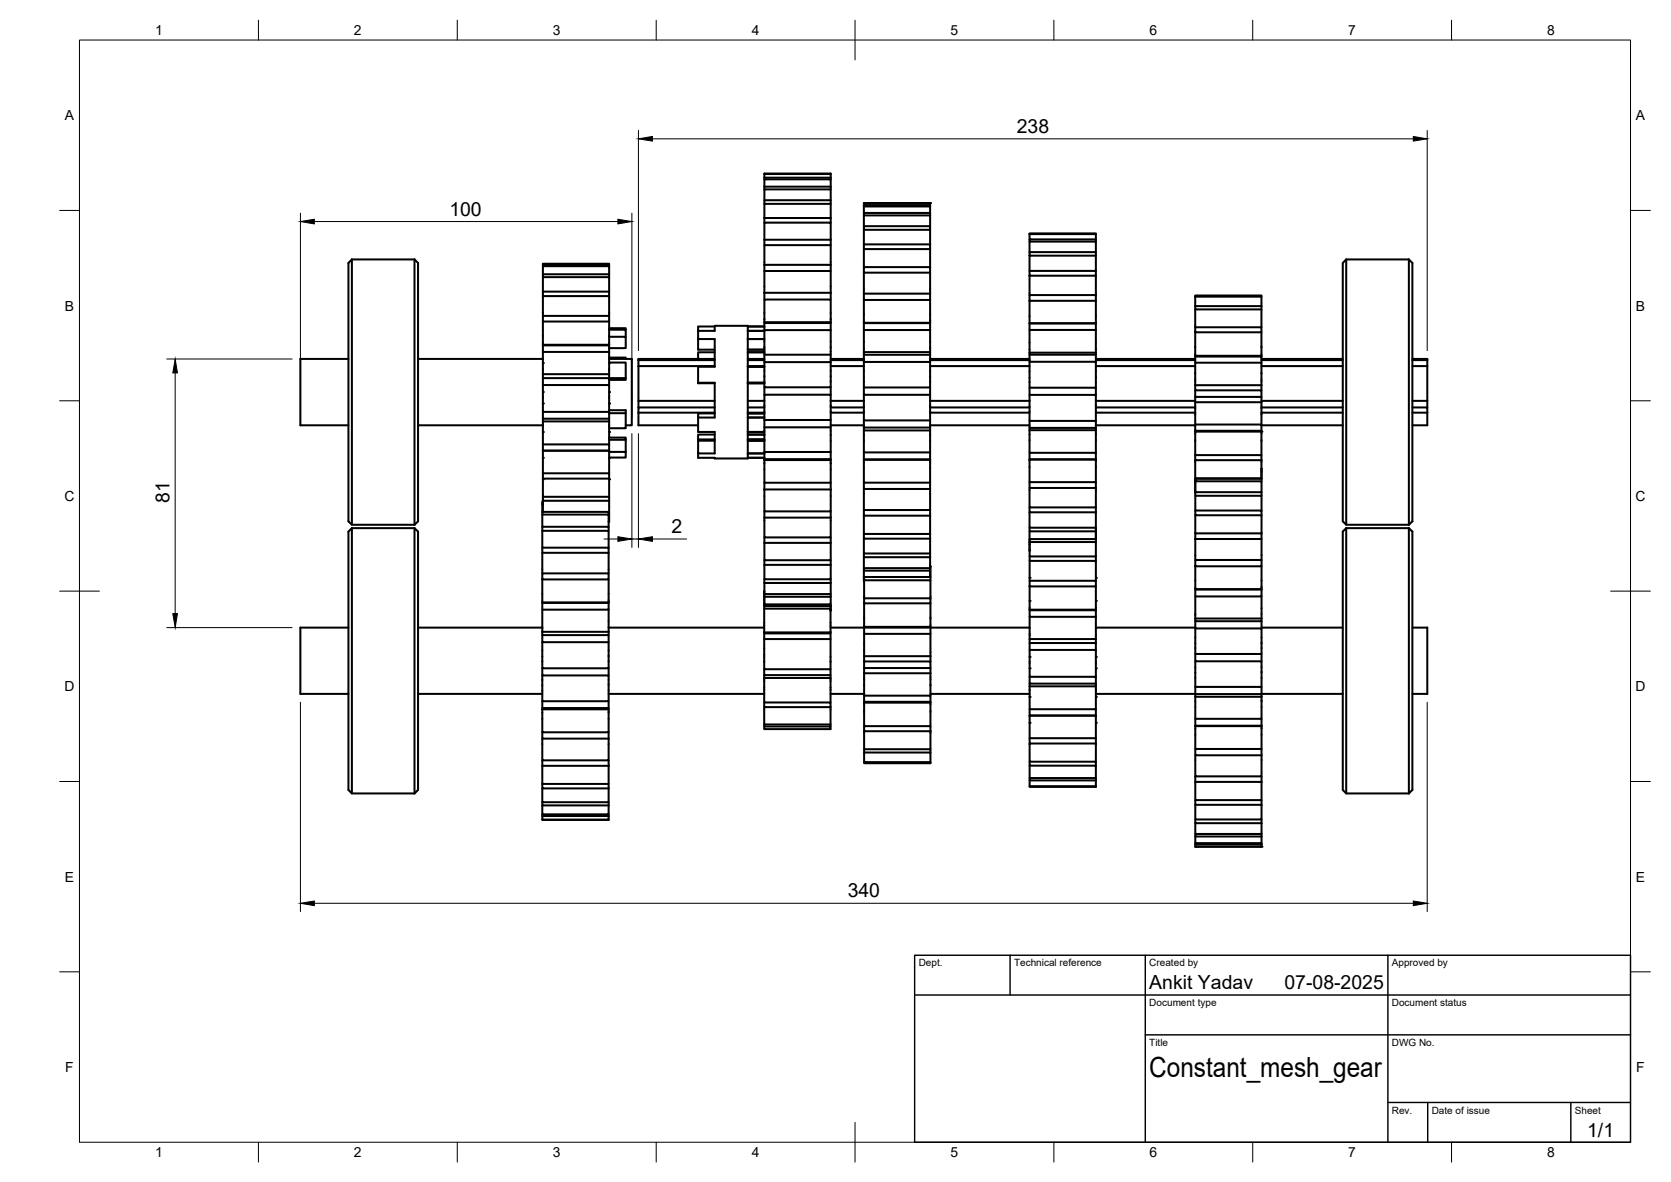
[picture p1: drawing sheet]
<svg xmlns="http://www.w3.org/2000/svg" width="420mm" height="297mm" viewBox="0 0 420 297" stroke-linecap="round" stroke-linejoin="round" font-family="sans-serif">
<!-- layer: Visible -->
<g fill="none" stroke="#000" stroke-width=".51">
<path d="M192.2 44.6v-.9h16.7v.9M192.2 46.9v-1.8h16.7v1.8M192.2 50.3v-2.7h16.7v2.7M192.2 43.7v-.1h16.7v.1M192.2 44.6v.5M192.2 46.9v.7M192.2 54.8v1.2M192.2 54.8h16.7M192.2 44.6h16.7M192.2 46.9h16.7M208.9 50.3v4.5M208.9 51.2h-16.7v3.6"/>
<path d="M208.9 50.3h-16.7v.9M208.9 44.6v.5M208.9 46.9v.7M208.9 54.8v1.2M217.2 51h16.7v.6h-16.7zM217.2 51.6v.3h16.7v1.6M217.2 51.9v1.6h16.7v.6M217.2 53.5v.6h16.7v2.7M217.2 54.1v2.7M217.2 57.7h16.7v-.9h-16.7v4.6M217.2 51h16.7M233.9 57.7v3.7"/>
<path d="M233.9 51.6v.3M258.9 58.7h16.6v.1h-16.6zM258.9 58.8v1.4h16.6v.5M275.5 58.8v1.4M88.5 65.2l-.9 .9v64.9l.9 .9h15.7M88.5 65.2v66.7M88.5 65.2h15.7M104.2 65.2l.9 .9v64.9l-.9 .9M104.2 65.2v66.7M136.5 78.7v.7M136.5 73.3h16.7v1.1h-16.7zM136.5 74.4v4.2"/>
<path d="M136.5 79.4h16.7v1.4h-16.7zM136.5 66.3h16.7v.3h-16.7zM136.5 66.6v.3h16.7v2M136.5 66.9v2M136.5 69.6v3.7M136.5 78.6v.1M153.2 78.7v.7M153.2 74.4v4.2M153.2 68.9v4.4M153.2 68.9h-16.7v.7h16.7M153.2 66.6v.3M153.2 78.6v.1"/>
<path d="M192.2 60.2v-4.2h16.7v4.2M192.2 66.6v-5h16.7v5M192.2 75.3v-7.2h16.7v7.2M192.2 60.2v1.4M192.2 66.6v1.5M192.2 60.2h16.7M192.2 66.6h16.7M192.2 73.6h16.7M208.9 60.2v1.4M208.9 66.6v1.5M217.2 68.5v5.3M217.2 75.4v5.7"/>
<path d="M217.2 61.4h16.7v1.2h-16.7zM217.2 62.6v4.5M217.2 67.1h16.7v1.4h-16.7zM217.2 73.8h16.7v1.6h-16.7zM233.9 68.5v5.3M233.9 75.4v5.7M233.9 62.6v4.5M258.9 69.3v4.9M258.9 75.6v5.6M258.9 68.1h16.6v1.2h-16.6zM258.9 74.2h16.6v1.4h-16.6zM258.9 60.2v.5h16.6v2.7"/>
<path d="M258.9 60.7v2.7M258.9 64.2h16.6v-.8h-16.6v4.7M275.5 69.3v4.9M275.5 75.6v7.3M275.5 64.2v3.9M300.5 74.3h16.7v.3h-16.7zM300.5 74.6v2.3M300.5 77.8v4.4M317.2 74.6v2.3M317.2 76.9v5.3M317.2 76.9h-16.7v.9h16.7M338.5 65.2l-.9 .9v64.9l.9 .9h15.7"/>
<path d="M338.5 65.2v66.7M338.5 65.2h15.7M354.2 65.2l.9 .9v64.9l-.9 .9M354.2 65.2v66.7M87.6 90.2h-12.1v16.7h12.1M105.1 90.2h31.4M136.5 80.8v5.8M136.5 86.8v1.6h16.7v5.6M136.5 88.4v5.6M136.5 95v1.8h16.7v6.7M136.5 96.8v6.7h16.7v1.7M136.5 86.6v.2h16.7v1.6"/>
<path d="M136.5 94v1h16.7v1.8M136.5 86.6h16.7M136.5 94h16.7M153.2 90.2h5.7v16.7h-1.6M153.2 89.9h4.1v.3M153.2 82.5h4.1v.4M153.2 94v1h4.1v.5h-4.1M153.2 91.1h4.1v3.9M153.2 84.6h4.1v2.9h-4.1M153.2 82.9h4.1v1.7M153.2 80.8v5.8M153.2 86.6v.2"/>
<path d="M160.5 92v8.7M160.5 92h19.2M160.5 90.5h19.2M160.5 90.5v1.5M175.5 83.1h4.2v-1.2h8.3v1.2h4.2h-4.2v2.1M175.5 83.1v2.1M179.7 90.2h-19.2v.3M179.7 87.9h-4.2v-2.7h4.2v7h-4.2v4M179.7 82h-4.2v1.1M179.7 96.3h-4.2v-.1h4.2v8.7h-4.2v-1h4.2M179.7 88.5h-4.2v1.7M188 85.2v7h4.2h-4.2v4"/>
<path d="M188 96.2v8.7h4.2h-4.2v3.6M188 90.2h4.2M188 92h4.2M188 90.5h4.2M188 96.2h4.2M188 96.3h4.2M188 88.5h4.2M188 85.2h4.2M188 87.9h4.2M188 82h4.2M192.2 81v-5.7h16.7v5.7M192.2 83h16.7v6.1h-16.7z"/>
<path d="M192.2 81v.2h16.7v-.2M192.2 91h16.7v6.3h-16.7zM192.2 81.2v1.8M192.2 89.1v1.9M192.2 97.3v1.9M192.2 81h16.7M208.9 90.2h8.3M208.9 92h8.3M208.9 90.5h8.3M208.9 81.2v1.8M208.9 89.1v1.9M208.9 97.3v1.9"/>
<path d="M217.2 81.2v1.7h16.7v5.6M217.2 82.9v5.6M217.2 89.2v1.8h16.7v6.4h-16.7v-6.4M217.2 81.1h16.7M217.2 88.5v.7h16.7v-.7M217.2 97.4v1.8h16.7v1.5M217.2 99.2v1.5M217.2 88.5h16.7M233.9 90.2h25M233.9 92h25M233.9 90.5h25M233.9 81.2v1.7"/>
<path d="M233.9 89.2v1.8M233.9 97.4v1.8M258.9 81.3v1.6h16.6v5.7M258.9 82.9v5.7M258.9 89.1v1.8h16.6v6.5h-16.6v-6.5M258.9 97.4v1.8h16.6v6.6h-16.6v-6.6M258.9 81.2l16.6 .1zM258.9 88.6v.5h16.6v-.5M258.9 88.6h16.6M275.5 90.2h25M275.5 92h25M275.5 90.5h25"/>
<path d="M275.5 89.1v1.8M275.5 97.4v1.8M300.5 83.5v5.9M300.5 89.6v1.6h16.7v5.6M300.5 91.2v5.6M300.5 82.2h16.7v1.3h-16.7zM300.5 89.4v.2h16.7v1.6M300.5 96.8v1.3h16.7v1.6M300.5 98.1v1.6h16.7v1.4M300.5 99.7v1.4M300.5 89.4h16.7M300.5 96.8h16.7"/>
<path d="M317.2 83.5v5.9M317.2 89.4v.2M317.2 96.8v1.3M317.2 90.2h20.4M317.2 92h20.4M317.2 90.5h20.4M355.1 90.2h3.8v.3M355.1 92h3.8M355.1 90.5h3.8M358.9 92v8.7M358.9 90.5v1.5M105.1 106.9h31.4"/>
<path d="M136.5 105.9v5.8h16.7v1.5M136.5 103.5v1.7h16.7v.7M136.5 105.2v.7M136.5 111.7v1.5l16.7 .1M136.5 118.9v1.4h16.7M136.5 105.9h16.7M153.2 103.8h4.1v3.8h-4.1M153.2 113.6h4.1v1.4h-4.1M153.2 110h4.1v.5M153.2 105.9v5.8M153.2 113.3l-16.7-.1v5.7h16.7v1.4M153.2 113.3v5.6"/>
<path d="M153.2 103.1h4.1v.7M153.2 110.5h4.1M157.3 110.5v3.1M160.5 103.7v3.2h15M160.5 103.7h19.2M175.5 113.9v1.1h4.2v.2h8.3v-.2M175.5 104.9v3.6h4.2v5.4h-4.2v-3.1h4.2M179.7 102.4h-19.2v1.3M179.7 100.7h-19.2v1.7M179.7 110.4h-4.2v.4M179.7 109.2h-4.2v1.2M188 108.5v5.4h4.2h-4.2v1.1"/>
<path d="M188 102.4h4.2M188 103.7h4.2M188 100.7h4.2M188 108.5h4.2M188 103.9h4.2M188 109.2h4.2M188 110.4h4.2M188 115h4.2M188 110.8h4.2M192.2 100.7v4.8h16.7v-4.8M192.2 100.7v-1.5h16.7v1.5M192.2 107.4h16.7v6.2h-16.7z"/>
<path d="M192.2 115.6v5.7h16.7v-5.7M192.2 115.6v-.2h16.7v.2M192.2 105.5v1.9M192.2 113.6v1.8M192.2 115.6h16.7M208.9 106.9h8.3M208.9 102.4h8.3M208.9 103.7h8.3M208.9 100.7h8.3M208.9 105.5v1.9M208.9 113.6v1.8M217.2 100.7v4.9h16.7v-4.9"/>
<path d="M217.2 108.2v5.5h16.7v-5.5M217.2 115.6v5.7h16.7v-5.7M217.2 105.6v1.8h16.7v.8M217.2 107.4v.8M217.2 113.7v1.7h16.7v.2M217.2 115.4v.2M217.2 108.2h16.7M217.2 115.6h16.7M233.9 106.9h25M233.9 102.4h25M233.9 103.7h25M233.9 100.7h25"/>
<path d="M233.9 105.6v1.8M233.9 113.7v1.7M258.9 108.1v5.7h16.6v-5.7M258.9 105.8v1.7h16.6v.6M258.9 107.5v.6M258.9 113.8v1.7h16.6h-16.6M258.9 115.5h.1M258.9 108.1h16.6M275.5 113.8v7.4h-16.6v-5.7M275.5 106.9h25M275.5 102.4h25M275.5 103.7h25"/>
<path d="M275.5 100.7h25M275.5 105.8v1.7M300.5 101.1v5.6h16.7v1.6M300.5 108.5v5.9h16.7v1.2M300.5 106.7v1.6h16.7v.2M300.5 108.3v.2M300.5 114.4v1.2h16.7M300.5 115.6v4.6h16.7v.8M300.5 101.1h16.7M300.5 108.5h16.7M317.2 101.1v5.6M317.2 108.5v5.9"/>
<path d="M317.2 115.6v4.6M317.2 106.9h20.4M317.2 102.4h20.4M317.2 103.7h20.4M317.2 100.7h20.4M317.2 117.8h.1M317.2 117.8v2.5h-16.7v.7h16.7v2.7M355.1 102.4h3.8v1.3M355.1 103.7h3.8M355.1 100.7h3.8M358.9 103.7v3.2h-3.8M358.9 100.7v1.7"/>
<path d="M88.5 132.7l-.9 .9v64.9l.9 .9h15.7M88.5 132.7v66.7M88.5 132.7h15.7M104.2 132.7l.9 .9v64.9l-.9 .9M104.2 132.7v66.7M136.4 137.6v1.3h16.6v5.2M136.4 138.9v5.2M136.4 126.5v.3h.1M136.4 126.8v1.8h16.6v.7M136.4 128.6v.7h16.6v3.1M136.4 129.3v3.1h16.6v1M136.4 132.4v1h16.6v4.2"/>
<path d="M136.4 133.4v4.2h16.6v1.3M136.5 120.3v4.5h16.7v1M136.5 124.8v1h16.7v3.2M136.5 125.8v2.8M136.5 126.1h-.1v.4h.1M153 129h.2l-.2 .6M153.2 120.3v4.5M153.2 129.6v1.4h-.2M153.2 131l-.2 .2M192.2 121.3v7.2h16.7v-7.2M192.2 130.1v5h16.7v-5M192.2 136.4v4.4h16.7v-4.4"/>
<path d="M192.2 128.5v1.6M192.2 135.1v1.3M192.2 123h16.7M192.2 130.1h16.7M192.2 136.4h16.7M208.9 128.5v1.6M208.9 135.1v1.3M217.2 122.9v5.3h16.7v-5.3M217.2 129.6v4.6h16.7v-4.6M217.2 121.3v1.6h16.7M217.2 128.2v1.4h16.7M217.2 134.2v1.2h16.7"/>
<path d="M217.2 135.4v3.7h16.7v-3.7M217.2 139.1v.9h16.7M233.9 121.3v1.6M233.9 128.2v1.4M233.9 134.2v1.2M233.9 139.1v.9M258.9 122.6v4.9h16.6v-4.9M258.9 121.2v1.4h16.6M258.9 127.5v1.2h16.6M258.9 128.7v3.9h16.6v-3.9M258.9 132.6v.9h16.6M258.9 133.5v2.7"/>
<path d="M258.9 136.2v2.2M258.9 138.4h.1M258.9 139.8v1.2h16.6v5M258.9 136.2v3.6h16.6v1.2M275.5 132.8v2.7h-16.6v.7h16.6v3.6M275.5 133.5v2.7M275.5 121.2v1.4M275.5 127.5v1.2M275.5 132.6v.9M300.5 120.2v3.6M300.5 128.3v1.2h16.7v4.5M300.5 129.5v4.5"/>
<path d="M300.5 135.5v5.2M300.5 121v2.7h16.7v.9M300.5 123.7v.9h16.7v3.7M300.5 124.6v3.7h16.7v1.2M300.5 134h16.7v1.5h-16.7zM317.2 135.5v5.2M338.5 132.7l-.9 .9v64.9l.9 .9h15.7M338.5 132.7v66.7M338.5 132.7h15.7M354.2 132.7l.9 .9v64.9l-.9 .9M354.2 132.7v66.7M87.6 157.7h-12.1v16.7h12.1"/>
<path d="M105.1 157.7h31.3M136.4 145.6v13.2M136.4 159.6v1.8h16.6v6.5h-16.6v-6.5M136.4 158.8v.8h16.6v-.8M136.4 144.1h16.6v1.5h-16.6zM136.4 158.8h16.6M136.4 151.4h16.6M153 153.2v5.6M153 145.6v5.8M153 151.4v.1h-16.6M153 151.5v1.7h-16.6M153 157.7h39.2"/>
<path d="M153 159.6v1.8M192.2 153v5.9M192.2 158.9v.3h16.6M192.2 159.2v1.4h16.6M192.2 158.9h16.6M192.2 148.5v4.5h16.6v13.3M192.2 142v3.6h16.7v-3.6M192.2 146.5v2.8h16.7v-2.8M192.2 150v1.9h16.7v-1.9M192.2 140.8v1.2M192.2 145.6v.9M192.2 149.3v.7"/>
<path d="M192.2 151.9v.4h16.7M192.2 142h16.7M192.2 146.5h16.7M192.2 150h16.7M208.8 157.7h8.5v1.6h16.7M208.9 153.4h.1M208.8 152.3v.7M208.9 152.3l-.1 1M208.9 140.8v1.2M208.9 145.6v.9M208.9 149.3v.7M208.9 151.9v.4"/>
<path d="M208.9 153.3v.1M217.2 140v2.8h16.7v-2.8M217.2 142.8v.6h16.7M217.2 143.4l.1 1.7M217.2 145.1l.1 .3M217.2 145.4l.1 .6M217.2 146l.1 .1M217.3 159.3v5.6M217.3 151.6v5.9M217.3 145.8v4.6M217.3 150.4h16.7v1.2h-16.7zM217.3 157.5v.2h41.6"/>
<path d="M217.3 157.5h16.7M233.9 142.3h.1M233.9 143.4v1.6M233.9 142.8v.6M234 151.6v13.3M234 142.3l-.1 .3M234 142.6v2.4h-16.7v.8h16.7v4.6M234 145v.8M258.9 155v5.6M258.9 141v5M258.9 147.4v5.8M258.9 146h16.6v1.4h-16.6z"/>
<path d="M258.9 153.2v.2h16.6M258.9 153.4v1.6h16.6M258.9 153.2h16.6M275.5 147.4v13.2M275.5 157.7h25M300.5 142.3v13.1M300.5 156.1v1.8h16.7v6.4h-16.7v-6.4M300.5 155.4v.7h16.7v-.7M300.5 140.7h16.7v1.6h-16.7zM300.5 155.4h16.7M300.5 148h16.7M317.2 149.9v5.5"/>
<path d="M317.2 142.3v5.7M317.2 148l-16.7 .2M317.2 148.2v1.7h-16.7M317.2 157.7h20.4M317.2 156.1v1.8M355.1 157.7h3.8v16.7h-3.8M105.1 174.4h31.3M136.4 167.9v1.8h16.6v6.5h-16.6v-6.5M136.4 178.3v5.7h16.6v-5.7M136.4 176.2v1.7h16.6v.4M136.4 177.9v.4M136.4 178.3h16.6"/>
<path d="M153 174.4h39.2M153 167.9v1.8M153 176.2v1.7M192.2 160.6v5.7M192.2 170.4v6.1h16.6v1.2M192.2 166.3v1.9h16.6v1.5M192.2 168.2v1.5h16.6v.7M192.2 169.7v.7M192.2 176.5v1.2h16.6M192.2 177.7v4.4h16.6v.5M192.2 166.3h.1M192.2 170.4h16.6"/>
<path d="M208.8 170.4v6.1M208.8 166.3v1.9M208.8 177.7v4.4M208.8 174.4h8.5M208.8 166.3h.1M217.3 169.2v5.6h16.7v1.6M217.3 176.6v5.9h16.7v1.3M217.3 164.9v1.3h16.7v1.7M217.3 166.2v1.7h16.7v1.3M217.3 167.9v1.3M217.3 174.8v1.6h16.7v.2M217.3 176.4v.2"/>
<path d="M217.3 164.9h16.7M217.3 169.2h16.7M217.3 176.6h16.7M234 169.2v5.6M234 176.6v5.9M234 164.9v1.3M234 174.4h24.9M258.9 161.6v1.7h16.6v6.8M258.9 163.3v6.8h16.6v1.7M258.9 172.5v5.7h16.6v1.6M258.9 160.6v1h16.6v1.7M258.9 170.1v1.7h16.6v.7"/>
<path d="M258.9 171.8v.7M258.9 178.2v1.6h16.6M258.9 160.6h16.6M258.9 172.5h16.6M275.5 172.5v5.7M275.5 179.8h-16.6v5.7h16.6v1.3M275.5 179.8v5.7M275.5 160.6v1M275.5 174.4h25M300.5 164.3v1.9h16.7v6.4h-16.7v-6.4M300.5 175.1v5.5h16.7v-5.5M300.5 172.6v1.8h16.7v.7"/>
<path d="M300.5 174.4v.7M300.5 175.1h16.7M317.2 174.4h20.4M317.2 164.3v1.9M317.2 172.6v1.8M136.4 185.6v5.5h16.6v-5.5M136.4 184v1.6h16.6M136.4 191.1v1.4h16.6M136.4 197v1.1h16.6M136.4 198.1v3.5h16.6v-3.5M153 191.1v5.9h-16.6v-4.5M153 184v1.6"/>
<path d="M153 197v1.1M192.2 182.1v.5h16.6v.6h-16.6v-.6M217.3 182.5v1.3h16.7M217.3 183.8v4.5h16.7v.8M217.3 188.3v.8h16.7v2.4M217.3 189.1v2.4h16.7v.3h-16.7v-.3M234 183.8v4.5M258.9 185.5v1.3h16.6M258.9 186.8v4.6h16.6v1M258.9 191.4v1h16.6v3.1M258.9 192.4v3.1h16.6v.6M258.9 195.5v.6h16.6v1.5"/>
<path d="M258.9 196.1v1.5h16.6v.1h-16.6v-.1M275.5 186.8v4.6M300.5 182.5v5.7h16.7v-5.7M300.5 189.8v5.3h16.7v-5.3M300.5 196.5v4.6h16.7v-4.6M300.5 180.6v1.8l16.7 .1M300.5 182.4v.1M300.5 188.2v1.6h16.7M300.5 195.1v1.4h16.7M300.5 182.5h16.7M317.2 180.6v1.8M317.2 188.2v1.6"/>
<path d="M317.2 195.1v1.4M136.4 201.6v.8h16.6M136.4 202.4v2.2h16.6v-2.2M136.4 204.6v.5h16.6M136.4 205.1v.9h16.6v-.9M136.4 206h16.6M153 201.6v.8M153 204.6v.5M300.5 201.1v1.2h16.7M300.5 202.3v3.6h16.7v-3.6M300.5 205.9v1h16.7M300.5 206.9v2.7h16.7v-2.7"/>
<path d="M300.5 209.6v.6h16.7M300.5 210.2v1.7h16.7v-1.7M300.5 211.9v.3h16.7M300.5 212.2v.6h16.7v-.6M300.5 212.8h16.7M317.2 201.1v1.2M317.2 205.9v1M317.2 209.6v.6M317.2 211.9v.3"/>
</g>
<g fill="#000">
<circle cx="233.9" cy="51" r=".25"/>
<circle cx="136.5" cy="91.2" r=".25"/>
<circle cx="136.5" cy="98.5" r=".25"/>
<circle cx="153.2" cy="98.5" r=".25"/>
<circle cx="153.2" cy="91.2" r=".25"/>
<circle cx="136.5" cy="108.6" r=".25"/>
<circle cx="136.5" cy="115.1" r=".25"/>
<circle cx="136.5" cy="101.4" r=".25"/>
<circle cx="153.2" cy="115.1" r=".25"/>
<circle cx="153.2" cy="101.4" r=".25"/>
<circle cx="153.2" cy="108.6" r=".25"/>
<circle cx="300.5" cy="108.5" r=".25"/>
<circle cx="317.2" cy="108.5" r=".25"/>
<circle cx="136.5" cy="120.5" r=".25"/>
<circle cx="153.2" cy="120.5" r=".25"/>
<circle cx="258.9" cy="151" r=".25"/>
<circle cx="258.9" cy="145.2" r=".25"/>
<circle cx="275.5" cy="151" r=".25"/>
<circle cx="275.5" cy="145.2" r=".25"/>
<circle cx="258.9" cy="175.1" r=".25"/>
<circle cx="258.9" cy="165.1" r=".25"/>
<circle cx="258.9" cy="168" r=".25"/>
<circle cx="275.5" cy="175.1" r=".25"/>
<circle cx="275.5" cy="165.1" r=".25"/>
<circle cx="275.5" cy="168" r=".25"/>
<circle cx="258.9" cy="181.6" r=".25"/>
<circle cx="275.5" cy="181.6" r=".25"/>
<circle cx="300.5" cy="212.8" r=".25"/>
<circle cx="317.2" cy="212.8" r=".25"/>
</g>
<!-- layer: BORDER -->
<g fill="none" stroke="#000" stroke-width=".25">
<path d="M20 10.1h390v276.9h-390zM65 5.1v5M115 5.1v5M165 5.1v5M215 5.1v10M265 5.1v5M315 5.1v5M365 5.1v5M15 52.9h5M410 52.9h5M15 100.7h5M410 100.7h5"/>
<path d="M15 148.6h10M405 148.6h10M15 196.4h5M410 196.4h5M15 244.2h5M410 244.2h5M65 287v5M115 287v5M165 287v5M215 282.1v9.9M265 287v5M315 287v5"/>
<path d="M365 287v5"/>
</g>
<!-- layer: TITLEBLOCK -->
<path d="M230 240.1h180v46.9h-180zM230 250h180M254 240.1v9.9M288 240.1v46.9M349 240.1v46.9M288 260.1h122M349 277.1h61M359 277.1v9.9M395 277.1v9.9" fill="none" stroke="#000" stroke-width=".36"/>
<!-- layer: FD_Dimensions -->
<g fill="none" stroke="#000" stroke-width=".25">
<path d="M160.5 32.8v55.3M164 34.9h191.4M358.9 32.8v55.3M75.5 53.6v51.2M79 55.7h76.4M158.9 53.6v51.2M41.9 90.2h31.5M44 93.7v60.5M158.9 109v28.6M160.5 109v28.6M151.9 135.5h3.5M158.9 135.5h1.6"/>
<path d="M164 135.5h8.7M41.9 157.7h31.5M75.5 176.5v52.6M358.9 176.5v52.6M79 227h276.4"/>
</g>
<path d="M160.5 34.9l3.5-.6v1.2zM355.4 34.3l3.5 .6-3.5 .6zM75.5 55.7l3.5-.6v1.2zM155.4 55.1l3.5 .6-3.5 .6zM44 90.2l.6 3.5h-1.1zM155.4 134.9l3.5 .6-3.5 .5zM160.5 135.5l3.5-.6v1.1zM43.5 154.2h1.1l-.6 3.5zM75.5 227l3.5-.6v1.2zM355.4 226.4l3.5 .6-3.5 .6z" fill="#000" stroke="#000" stroke-width=".25"/>
<text font-size="7" x="289" y="270.6">Constant_mesh_gear</text>
<g font-size="4.9">
<text x="255.7" y="33.4">238</text>
<text x="113" y="54.2">100</text>
<text x="42.6" y="126.3" transform="rotate(-90 42.6 126.3)">81</text>
<text x="168.8" y="134.1">2</text>
<text x="213.1" y="225.5">340</text>
<text x="289" y="248.5">Ankit Yadav</text>
<text x="323" y="248.5">07-08-2025</text>
<text x="399.1" y="285.7">1/1</text>
</g>
<g font-size="3.5">
<text x="39" y="8.8">1</text>
<text x="89" y="8.8">2</text>
<text x="139" y="8.8">3</text>
<text x="189" y="8.8">4</text>
<text x="239" y="8.8">5</text>
<text x="289" y="8.8">6</text>
<text x="339" y="8.8">7</text>
<text x="389" y="8.8">8</text>
<text x="16.3" y="30.2">A</text>
<text x="411.3" y="30.2">A</text>
<text x="16.3" y="78">B</text>
<text x="411.3" y="78">B</text>
<text x="16.2" y="125.9">C</text>
<text x="411.2" y="125.9">C</text>
<text x="16.2" y="173.7">D</text>
<text x="411.2" y="173.7">D</text>
<text x="16.3" y="221.6">E</text>
<text x="411.3" y="221.6">E</text>
<text x="16.4" y="269.4">F</text>
<text x="411.4" y="269.4">F</text>
<text x="39" y="290.8">1</text>
<text x="89" y="290.8">2</text>
<text x="139" y="290.8">3</text>
<text x="189" y="290.8">4</text>
<text x="239" y="290.8">5</text>
<text x="289" y="290.8">6</text>
<text x="339" y="290.8">7</text>
<text x="389" y="290.8">8</text>
</g>
<g font-size="2.5">
<text x="231" y="242.9">Dept.</text>
<text x="255" y="242.9">Technical reference</text>
<text x="289" y="242.9">Created by</text>
<text x="350" y="242.9">Approved by</text>
<text x="289" y="252.8">Document type</text>
<text x="350" y="252.8">Document status</text>
<text x="289" y="262.9">Title</text>
<text x="350" y="262.9">DWG No.</text>
<text x="350" y="279.9">Rev.</text>
<text x="360" y="279.9">Date of issue</text>
<text x="396" y="279.9">Sheet</text>
</g>
</svg>
